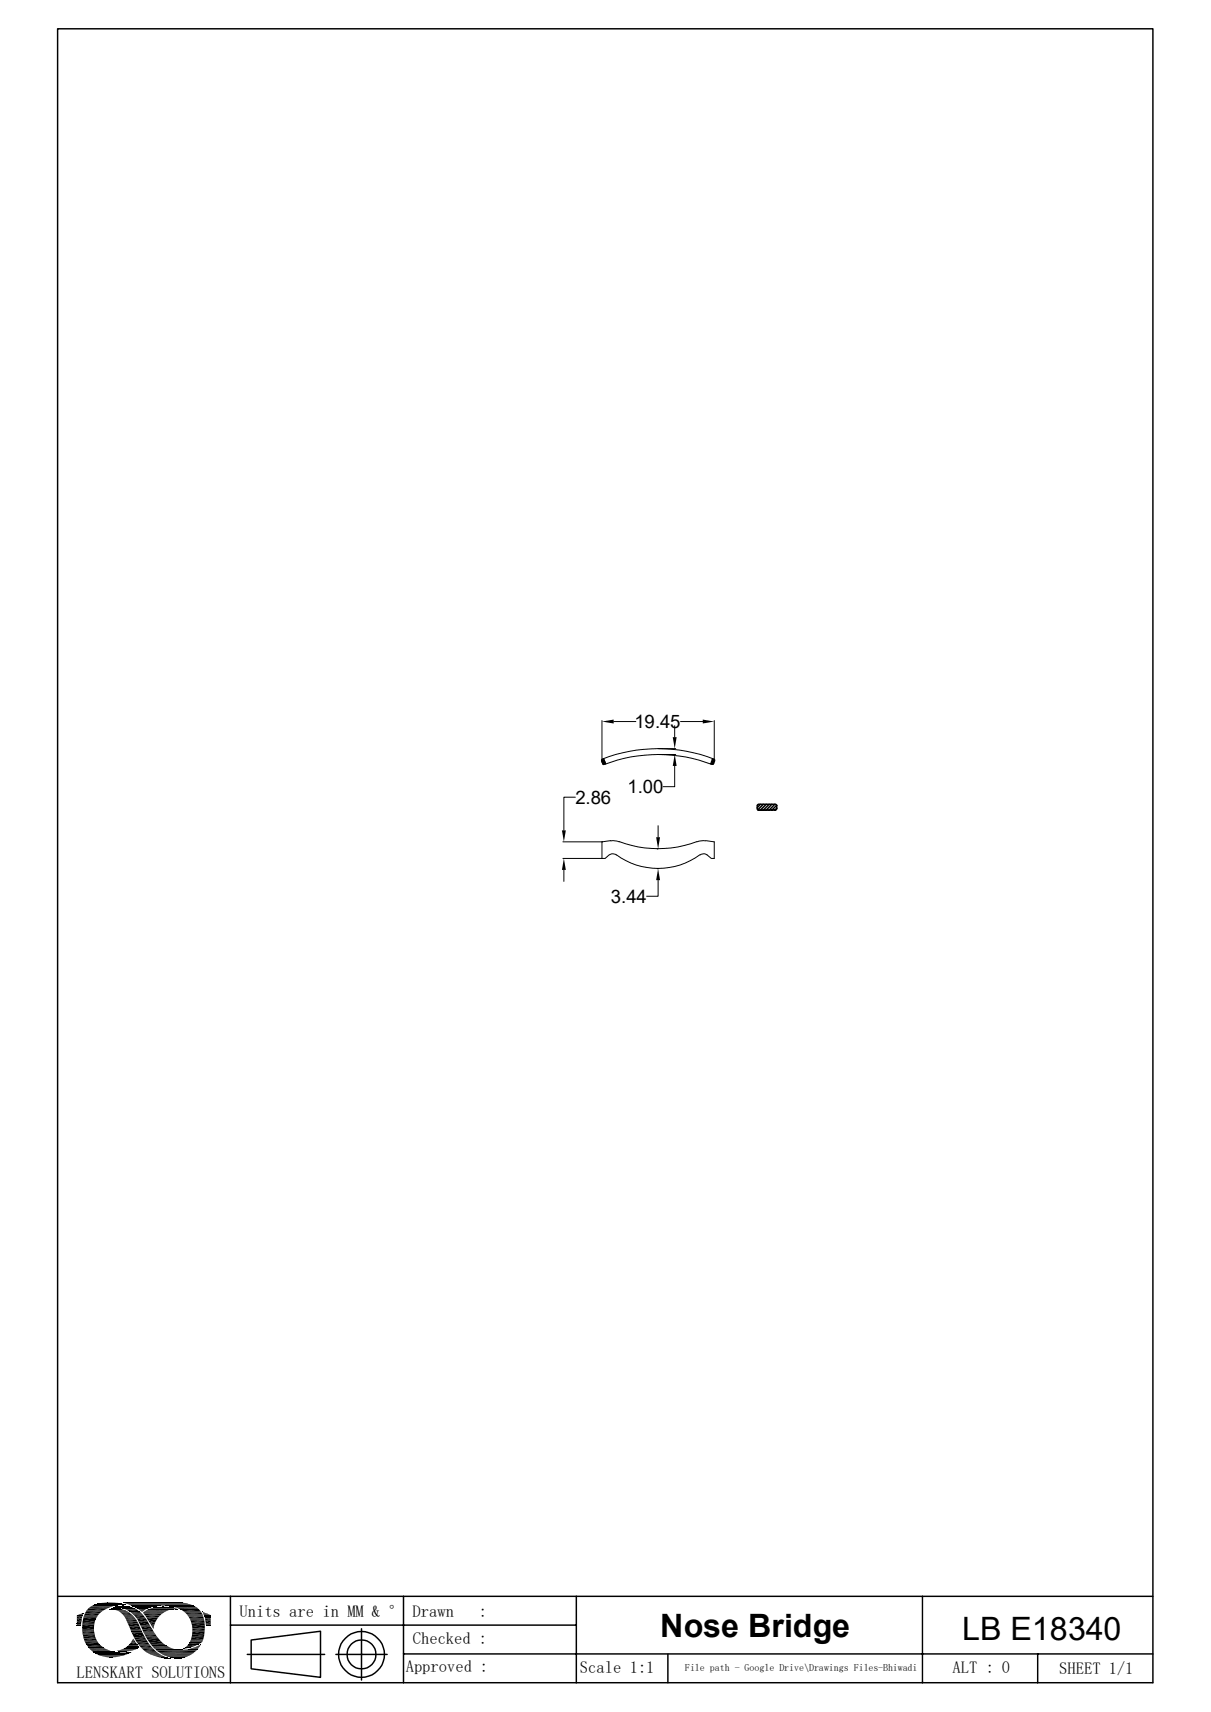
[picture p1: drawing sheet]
<svg xmlns="http://www.w3.org/2000/svg" width="210mm" height="297mm" viewBox="0 0 210 297" stroke-linecap="round" stroke-linejoin="round" font-family="sans-serif">
<g fill="none" stroke="#000" stroke-width=".17">
<path d="M99.8 138.3h-2v5.8M104.3 132l.2 .5 .4-.3M104.4 125v7.2M104.4 131.7a26.7 26.7 0 0 1 19.4 0l-.4 .5M104.4 131.7l-.1 .3M104.5 132.5l.2 .1M104.6 131.7l-.3 .2M104.7 131.6l.4 .9M104.7 131.7l-.3 .4M104.8 131.9l-.4 .3M104.9 132l-.4 .4M105 132.3l-.3 .4"/>
<path d="M105 132.5h.1M106.4 125.2h3.9M114.2 129.9h3M114.2 130.9h3M117 132.9v3.6h-2M117 125.9v2M118 125.2h3.9M123.5 132.6a26.1 26.1 0 0 0-18.7 0M123.6 131.6l-.4 .9M123.7 131.6l-.2 .2M123.8 131.7l.2 .3-.3 .5M123.8 132.4l-.3 .2 .2-.1"/>
<path d="M123.9 125v7.2M124 131.8l-.8 .7M124 132l-.6 .6M97.6 148.9h6.8M97.6 146.1h6.8M97.8 150.9v2M105.7 148.3l.6-.2 .6 .2M105.9 145.9l1.5 .1M105.9 145.8l-1.5 .2v2.9h.5l.8-.6M106.9 148.3a12.2 12.2 0 0 0 14.5 0M107.4 146a19.1 19.1 0 0 0 13.5 0M114 147.3h.1"/>
<path d="M114 150.7h.1M114.1 152.7v2.8h-2M114.1 143.3v1.9M122.3 145.9l-1.4 .1M122.4 145.8l1.5 .2v2.9h-.5a1.77 1.77 0 0 0-1.4-.8l-.6 .2M14.7 279.9h2.6M15 279.4h3M15.3 279h3.5M15.7 278.7h3.9M15.9 278.6h4M16 278.6h4.2M16 278.5h4.4"/>
<path d="M16.2 278.5h4.3M16.3 278.4h5.5M16.4 278.4h5.4M16.5 278.3h5.1M16.7 278.3h4.7M16.9 278.2h4.3M17.1 278.2h3.9M17.5 278.1h3M17.6 278.1h2.9M19 279.2h2.1M19.1 279.2h2.2M19.7 278.8l3.3 .1"/>
<path d="M19.8 278.8h3M19.8 278.8h2.9M19.9 278.7h2.7M20.2 278.7h2.2M20.6 279h2.7M21.3 279h2M21.3 279.1h2.4M21.3 278h10.3M21.4 278.1h10.5M21.5 278.1h11M21.8 278h7.4M21.8 278.2h10.8"/>
<path d="M21.8 278.4h-5.6M22 278.3h10.9M22.2 278.3h10.8M22.3 278.4h10.9M22.5 278.4h10.8M22.6 278.5h11M22.8 278.6h10.8M22.8 278.6h5.1M22.9 278.6h4.4M23 278.7h4.2M23.2 278.8h3.3M23.4 278.8h2.8"/>
<path d="M23.5 278.9h2.5M23.7 279h2.1M24.8 279.8h3.7M24.8 279.8h3.5M24.8 279.9h3.4M24.9 279.7h3.8M25 279.6h3.7M25.1 279.5h4M25.4 279.4h3.8M25.4 279.3h4.2M25.7 279.2h4.2M26 279.1h4.8"/>
<path d="M26.2 279h4.4M26.2 279h4.2M26.6 278.9h3.5M26.8 278.9h3.1M27.1 278.8h2.6M27.3 278.8h2.2M28.7 278.6h5M29.3 278.6h4.4M29.4 278.7h4.5M30.1 278.8h4M30.4 278.9h3.8M30.7 279h3.7"/>
<path d="M30.8 279.2h-5M31 279.1h3.5M31.2 279.2h3.3M31.9 279.7h3M32.1 279.8h2.9M14.3 282.3h2M14.3 282.8h2M14.3 283h2M14.3 283.1h2M14.3 283.5h2.1M14.4 281h2.2M14.5 280.5h2.3"/>
<path d="M14.5 284.2h2.1M14.6 284.7h2.3M15 285.3h2.3M15.3 285.8h2.7M15.4 285.9h2.6M15.4 285.9h2.8M15.5 286h2.8M15.6 286.1h3M15.7 286.3h3.3M15.9 286.4h3.1M15.9 286.4h3.6M16 286.6h3.9"/>
<path d="M16.2 286.6h3.7M16.2 286.6h4.2M16.3 286.7h4.4M16.3 286.7h5.2M16.3 286.8h6.3M16.6 286.9h5.8M16.6 286.9h5.7M16.7 287h5.5M16.9 287h5M17 287.1h4.8M17.1 287.1h4.6M17.1 287.2h4.5"/>
<path d="M17.4 287.3h4M17.7 287.3h3.2M17.9 287.4h2.8M20.2 286.4h2.7M20.2 286.4h2.5M20.5 286.3h2.6M20.7 286.2h2.8M21.1 286.2h2.5M21.2 286.1h2.6M21.5 285.9h2.5M21.5 286h2.3M21.8 285.8h2.3"/>
<path d="M21.9 285.7h2.2M22 285.7h2M22 285.6h2M24.1 285.8h-2.3M25.1 280.2h2.7M25.4 280.6h2M25.4 286.8h2.1M26.1 285.2h2.4M26.3 285.5h2.6M26.4 285.6h2.7M26.5 285.7h2.8M26.5 285.8h3.1"/>
<path d="M26.7 285.9h3.1M26.8 286h3.3M26.8 286.1h3.4M26.9 286.1h3.6M27 286.2h4.1M27.1 286.2h4.6M27.1 286.3h7.1M27.1 286.3h7M27.6 286.7h6.1M27.8 286.9h5.7M27.9 286.9h5.5M28 287h5.3"/>
<path d="M28.2 287.1h5M28.5 287.2h4.4M28.8 287.3h3.9M29 287.5h3.4M29.5 287.5h2.6M29.6 287.6h2.4M31.7 286.2h2.5M32.4 280.1h2.7M32.5 280.2h2.7M32.6 280.3h2.6M32.6 280.4h2.6M32.7 280.5h2.6"/>
<path d="M32.8 285h2.1M32.8 285.1h2M32.9 285h2.1M32.9 280.9h2.5M32.9 284.9h2.2M32.9 284.9h2.1M32.9 284.8h2.2M33 284.7h2.1M33 284.6h2.2M33.1 284.5h2.1M33.1 284.6h2.1M33.1 281.5h2.4"/>
<path d="M33.2 283.9h2.2M33.4 282.5h2.1"/>
</g>
<g fill="#000">
<path d="M104.4 125.2l2-.4v.7zM116.7 127.9h.6l-.3 2zM117 130.9l.3 2h-.6zM121.9 124.8l2 .4-2 .3zM97.8 148.9l.3 2h-.6zM97.5 144.1h.6l-.3 1.9zM113.8 145.2h.7l-.4 2.1zM114.1 150.7l.4 2h-.7zM14.3 279.9h.1zM13.8 280l.5-.1 .1 .1zM14.3 279.9h.1v.1zM14.4 279.9l.1-.1z"/>
<path d="M18.3 278h1.6zM18.7 278h1.2zM19.1 279.1h1.9zM19.2 279.1h1.8zM19.2 279.1h1.7zM19.4 279.1h1.5zM19.5 279.1h1zM19.4 279.1h1.2zM19.5 279.1h1.1zM19.6 279.1h.9zM19.6 279.2l1.9 .1zM19.7 278.8h.2z"/>
<path d="M19.6 279.1h.8zM19.8 279.1h.6zM20 279.3l1.7 .1zM19.8 279.1h.4zM20.1 279l.1 .1zM20.2 279.4h1.6zM20.4 279.4l1.7 .2h-1.4zM20.4 279.4h1.4l.3 .2zM20.5 278.7h1.8zM20.5 278.7h1.7zM20.6 278.6l1.6 .1zM20.7 279.6l1.7 .1h-1.5z"/>
<path d="M20.7 279.6h1.4l.3 .1zM20.6 278.6h1.4zM20.9 278.6h1.1zM20.9 279.7l1.6 .1zM21 279.8l1.7 .2h-1.4zM21 279.8h1.5l.2 .2zM21.2 278.6h.3zM20.9 278.6h.8zM21.2 278.6h.5zM21.5 278.4h.3zM21.8 279.2h1.9zM22.4 279.6h1.9z"/>
<path d="M22.5 279.6h1.8zM22.5 279.6l1.8 .1zM22.6 279.7l2 .2h-1.7zM22.6 279.7h1.7l.3 .2zM22.9 279.9l1.9 .2h-1.7zM22.9 279.9h1.7l.2 .2zM23.7 279l1.9 .1zM23.8 279.1h1.8zM23.8 279.1h1.6zM24 279.1h1.4zM24 279.1l1.3 .1zM24 279.2l1 .2h-.7z"/>
<path d="M24 279.2h1.3l-.3 .2zM24.3 279.4l.6 .1zM24.3 279.4h.7zM24.4 279.5l.3 .1zM24.4 279.5h.5zM24.6 279.6v.1zM24.6 279.6h.1zM27.5 278.8h2zM27.5 278.8h1.9zM28.2 278.8h1.2zM28.2 278.8h.7zM30.4 279.2h.4z"/>
<path d="M30.4 279.2h.5zM30.7 279.2h.2zM30.9 278h.2zM35.1 279.7h.2zM35.1 279.7l.5 .1h-.4zM35.1 279.7l.5 .1zM35.2 279.8l.8 .2h-.7zM35.2 279.8l.8 .2zM35.3 280l1 .1h-1zM35.3 280h.7l.3 .1zM13.3 280.2h1.1zM13.3 280.2l1 .1z"/>
<path d="M13.3 280.3l1 .1h-1zM13.3 280.3h1v.1zM13.3 280.4l.9 .4h-.9zM13.3 280.4h1l-.1 .4zM13.3 280.8h.9zM13.3 280.8l.8 .5h-.8zM13.3 280.8h.9l-.1 .5zM13.3 281.3l.8 .4h-.8zM13.3 281.3h.8v.4zM13.3 281.7h.8zM13.3 281.7l.8 .2h-.8zM13.3 281.7h.8v.2z"/>
<path d="M13.3 281.9h.8zM13.3 281.9l.8 .1zM13.4 280.2h1zM13.7 280.1l.7 .1zM13.7 280.1h.7zM13.8 280h.6zM14.3 282.3l2 .4h-2zM14.3 282.3h2v.4zM18.3 287.4l1.9 .1zM18.3 287.4h1.9zM18.4 287.5h1.1zM18.4 287.5h1.8z"/>
<path d="M18.9 287.5h.6zM19 287.5h.5zM20.4 286.4l1.9 .1zM20.4 286.4h2zM20.6 286.5h1.5zM20.6 286.5h1.7zM20.7 286.5h1.1zM20.7 286.5h1.4zM21 286.5h.6zM21 286.5h.8zM21.3 280l1.7 .2h-1.6zM21.3 280h1.4l.3 .2z"/>
<path d="M21.3 286.5h.3zM21.4 286.5h.2zM21.4 280.2l1.8 .3h-1.6zM21.4 280.2h1.6l.2 .3zM21.6 280.5h1.6zM21.6 280.5l1.8 .2h-1.7zM21.6 280.5h1.6l.2 .2zM21.7 280.7l1.8 .1h-1.7zM21.7 280.7h1.7l.1 .1zM21.8 280.8l1.8 .2h-1.7zM21.8 280.8h1.7l.1 .2zM21.9 281l1.8 .1z"/>
<path d="M21.9 281.1l1.9 .2h-1.8zM21.9 281.1h1.8l.1 .2zM21.5 286.7h1.1zM21.9 286.7h.7zM22 281.3l1.8 .1zM22 286.7h.6zM22.1 281.4l1.9 .3h-1.8zM22.1 281.4h1.7l.2 .3zM22.1 285.6l1.9 .1zM22.1 285.6h1.9zM22.2 281.7l2 .5h-1.8zM22.2 281.7h1.8l.2 .5z"/>
<path d="M22.2 285.5l1.8 .1zM22.2 285.5h1.7zM22.2 286.7h.5zM22.3 286.7h.4zM22.4 286.7h.3zM22.4 282.2l2.1 .5h-1.9zM22.4 282.2h1.8l.3 .5zM22.4 285.3h1.4zM22.4 285.3l1.5 .2h-1.7zM22.4 285.3h1.4l.1 .2zM22.6 286.6h.2zM22.6 282.7l1.9 .1z"/>
<path d="M22.7 282.8l1.9 .1zM22.7 282.9l1.9 .1zM22.7 285l1.1 .3h-1.4zM22.7 285h.9l.2 .3zM22.7 283h1.9zM22.7 284.9l.9 .1zM22.8 283l1.9 .2h-1.9zM22.8 283h1.8l.1 .2zM22.8 283.2l2.3 .9h-1.9zM22.8 283.2h1.9l.4 .9zM22.9 284.7l.6 .2h-.8zM22.9 284.7h.5l.1 .2z"/>
<path d="M22.6 286.6h.3zM22.9 284.6l.5 .1h-.5zM22.9 284.6h.4l.1 .1zM23 284.4h.2zM23 284.4l.3 .2h-.4zM23 284.4l.3 .2zM23.1 284.4h.1zM23.1 280.1l1.8 .2h-1.5zM23.1 280.1h1.7l.1 .2zM23.4 280.3l1.8 .4h-1.6zM23.4 280.3h1.5l.3 .4zM23.6 280.7l1.7 .1z"/>
<path d="M23.7 280.8l1.9 .4h-1.6zM23.7 280.8h1.6l.3 .4zM24 281.2l1.6 .1zM24 281.3l2 .7h-1.7zM24 281.3h1.6l.4 .7zM24.3 282l1.8 .2h-1.7zM24.3 282h1.7l.1 .2zM24.4 282.2l2 .5h-1.7zM24.4 282.2h1.7l.3 .5zM24.7 282.7l1.9 .3h-1.8zM24.7 282.7h1.7l.2 .3zM24.8 283l1.9 .2h-1.8z"/>
<path d="M24.8 283h1.8l.1 .2zM24.9 283.2h1.8zM24.9 283.2l1.9 .1zM24.9 283.3h1.9zM25 283.3l1.9 .1zM25 283.4l2 .1h-1.9zM25 283.4h1.9l.1 .1zM25.1 283.5l1.9 .1zM25.4 280.6l2 .1zM25.4 280.7l1.7 .4h-1.4zM25.4 280.7h2l-.3 .4zM25.5 284.4l2.5 .5h-2.1z"/>
<path d="M25.5 284.4h2.1l.4 .5zM25.7 281.1l1.2 .4h-.9zM25.7 281.1h1.4l-.2 .4zM25.8 286.9l2 .1h-1.7zM25.8 286.9h1.7l.3 .1zM26 281.5l.9 .1zM26 281.6l.8 .3h-.6zM26 281.6h.9l-.1 .3zM26.1 287l2 .2h-1.5zM26.1 287h1.7l.3 .2zM26.2 281.9l.5 .2h-.4zM26.2 281.9h.6l-.1 .2z"/>
<path d="M26.3 282.1l.4 .1h-.3zM26.3 282.1h.4v.1zM26.4 282.2l.2 .3zM26.4 282.2h.3l-.1 .3zM26.5 282.5l.1 .1zM26.6 287.2l1.7 .1zM26.8 287.3l1.9 .2h-1.2zM26.8 287.3h1.5l.4 .2zM27.5 287.5h1.3zM27.6 287.5l1.4 .1zM28 287.6h1.1zM28.1 287.6l1.1 .1z"/>
<path d="M28.2 287.7h1.1zM28.5 287.7h.9zM28.6 287.7h.9zM29 287.7h.5zM29.2 287.7h.3zM29.3 287.7h.2zM29.6 287.5l2 .2zM30.2 287.7h1.3zM30.2 287.7h1.4zM30.4 287.7h.9zM30.4 287.7h1.1zM30.5 287.7h.5z"/>
<path d="M30.5 287.7h.8zM30.7 287.7h.3zM31.8 286h.2zM31.8 286h.1zM31.8 286h.4zM31.9 286h.4zM32.1 285.8h.8zM32.1 285.8h.9zM31.9 286l.2-.2 .2 .2zM32.1 285.8h.8l-.6 .2zM32.1 285.8h1zM32.2 285.8h.9z"/>
<path d="M32.3 286.2h1.9zM32.2 285.8l.2-.2 .7 .2zM32.4 285.6h1.3l-.6 .2zM32.5 285.5l1.2 .1zM32.5 285.5h1.3zM32.6 286.1h1.6zM32.7 285.2l1.1 .3h-1.3zM32.7 285.2h1.8l-.7 .3zM32.7 286.1h1.5zM32.7 285.2h1.8zM32.8 285l2 .1zM32.8 285.1l1.7 .1h-1.8z"/>
<path d="M32.8 285.1h2l-.3 .1zM32.8 286.1h1.5zM33.1 286h1.3zM33.2 281.6l2.3 .5h-2.2zM33.2 281.6h2.3v.5zM33.2 284l2 .5h-2.1zM33.2 284h2.1l-.1 .5zM33.2 286h1.2zM33.4 283l2 .5h-2.1zM33.4 283h2.1l-.1 .5zM33.4 285.9h1zM33.6 285.8h.9z"/>
<path d="M33.7 285.8h.8zM33.9 285.7h.6zM34.1 285.7h.5zM34.1 285.7l.3-.2 .2 .2zM34.4 285.5h.3l-.1 .2zM34.4 285.5l.3-.1v.1zM34.7 285.4v.1zM34.7 285.4l.1-.1zM35.3 280.1l1.1 .1zM35.3 280.2h1.2zM35.3 280.2l1.2 .1zM35.4 280.3l1.1 .1h-1.1z"/>
<path d="M35.4 280.3h1.1v.1zM35.4 280.4h1.1zM35.5 280.4l1 .2h-1zM35.5 280.4h1v.2zM35.5 280.6h1zM35.5 280.6l1 .1zM35.6 280.7l.9 .1zM35.6 280.8l.9 .3h-.9zM35.6 280.8h.9v.3zM35.6 281.1h.9zM35.6 281.1l.9 .5h-.8zM35.6 281.1h.9v.5z"/>
<path d="M35.7 281.6l.8 .2h-.8zM35.7 281.6h.8v.2zM35.7 281.8l.8 .2h-.8zM35.7 281.8h.8v.2zM35.7 282h.8zM35.7 282l.8 .1zM35.8 282.1h.7zM35.9 282.1h.6zM36 282.1h.5zM36.4 282.1h.1z"/>
</g>
<g fill="none" stroke="#000" stroke-width=".25">
<path d="M10 5h189.9v286.9h-189.9zM131.3 139.7v.6M131.5 139.6l-.1 .1M131.5 139.5h3M131.9 139.5l-.6 .6M132.4 139.5l-1 1M132.9 139.5l-1 1M133.4 139.5l-1 1M133.9 139.5l-1 1M134.4 139.5l-1 1M134.5 139.6l.2 .1M134.7 139.7l-.8 .8"/>
<path d="M134.7 139.7v.6M131.4 140.3l.1 .2M131.5 140.5h3M134.7 140.3l-.2 .2M134.7 140.2l-.3 .3M10 276.9h189.9M14.7 279.7h2.9M40 276.9v15M70 276.9v15M99.9 276.9v15M160 276.9v15M14.3 281.7h2.1"/>
<path d="M14.3 283.3h2.1M14.7 284.9h2.4M15 285.5h2.6M24.6 286.1h2.2M24.9 280.1h3.2M25.1 283.8h2.1M25.3 284h2.1M26.1 285.4h2.7M27.2 286.5h6.8M33.1 281.3h2.4M33.4 282.7h2.1M40 281.9h59.9"/>
<path d="M42.9 287h13.4M43.6 284.5l12-1.5v8l-12-1.5zM58.3 287h8.8M62.7 282.6v8.9M70 286.9h129.9M115.8 287v4.9M180 286.9v5"/>
<circle cx="62.7" cy="287" r="2.51"/>
<circle cx="62.7" cy="287" r="4"/>
</g>
<g fill="none" stroke="#000" stroke-width=".21">
<path d="M14.9 279.5h3M15.5 278.8h3.9M32.2 279.9h2.9M14.3 281.5h2.1M14.5 280.4h2.5M15.2 285.7h2.7M24 285.4h2.1M24.4 285.9h2.1M24.9 286.4h2.1M25.1 286.6h2.2M25.4 284.2h2.2M33 281.1h2.4"/>
<path d="M33.4 282.9h2.1"/>
</g>
<path d="M15.1 279.2h3.5M21.9 279.4h2.3M31.4 279.4h3.4M14.4 284h2.2M14.6 280.1h2.7M23.2 284.2h2.1M25.9 285h2.5M33.3 283.7h2.1" fill="none" stroke="#000" stroke-width=".34"/>
<path d="M14.4 283.7h2.1M14.8 285.2h2.5M23.4 284.5h2.1M23.6 284.8h2.1M23.8 285.1h2.1M24.2 285.6h2.1M25.2 280.4h2.6M32.7 280.6h2.6" fill="none" stroke="#000" stroke-width=".3"/>
<path d="M14.3 282.1h2M14.4 280.8h2.4M33.3 282.3h2.2" fill="none" stroke="#000" stroke-width=".42"/>
<path d="M14.3 281.2h2.3M14.5 284.5h2.3" fill="none" stroke="#000" stroke-width=".38"/>
<g font-size="5.6">
<text x="114.5" y="283.9">Nose Bridge</text>
<text x="166.8" y="284.5">LB E18340</text>
</g>
<g font-size="3.2">
<text x="110" y="126.3">19.45</text>
<text x="108.8" y="137.6">1.00</text>
<text x="99.8" y="139.4">2.86</text>
<text x="106" y="156.6">3.44</text>
</g>
<g font-size="2.9">
<text x="41.5" y="280.6">Units are in MM &amp; °</text>
<text x="71.5" y="280.6">Drawn</text>
<text x="83" y="280.6">:</text>
<text x="71.6" y="285.2">Checked :</text>
<text x="13.3" y="291.1">LENSKART SOLUTIONS</text>
<text x="70.4" y="290.1">Approved :</text>
<text x="100.6" y="290.3">Scale 1:1</text>
<text x="165.2" y="290.3">ALT : 0</text>
<text x="183.7" y="290.4">SHEET 1/1</text>
</g>
<text font-size="1.7" x="118.8" y="289.9">File path - Google Drive\Drawings Files-Bhiwadi</text>
</svg>
